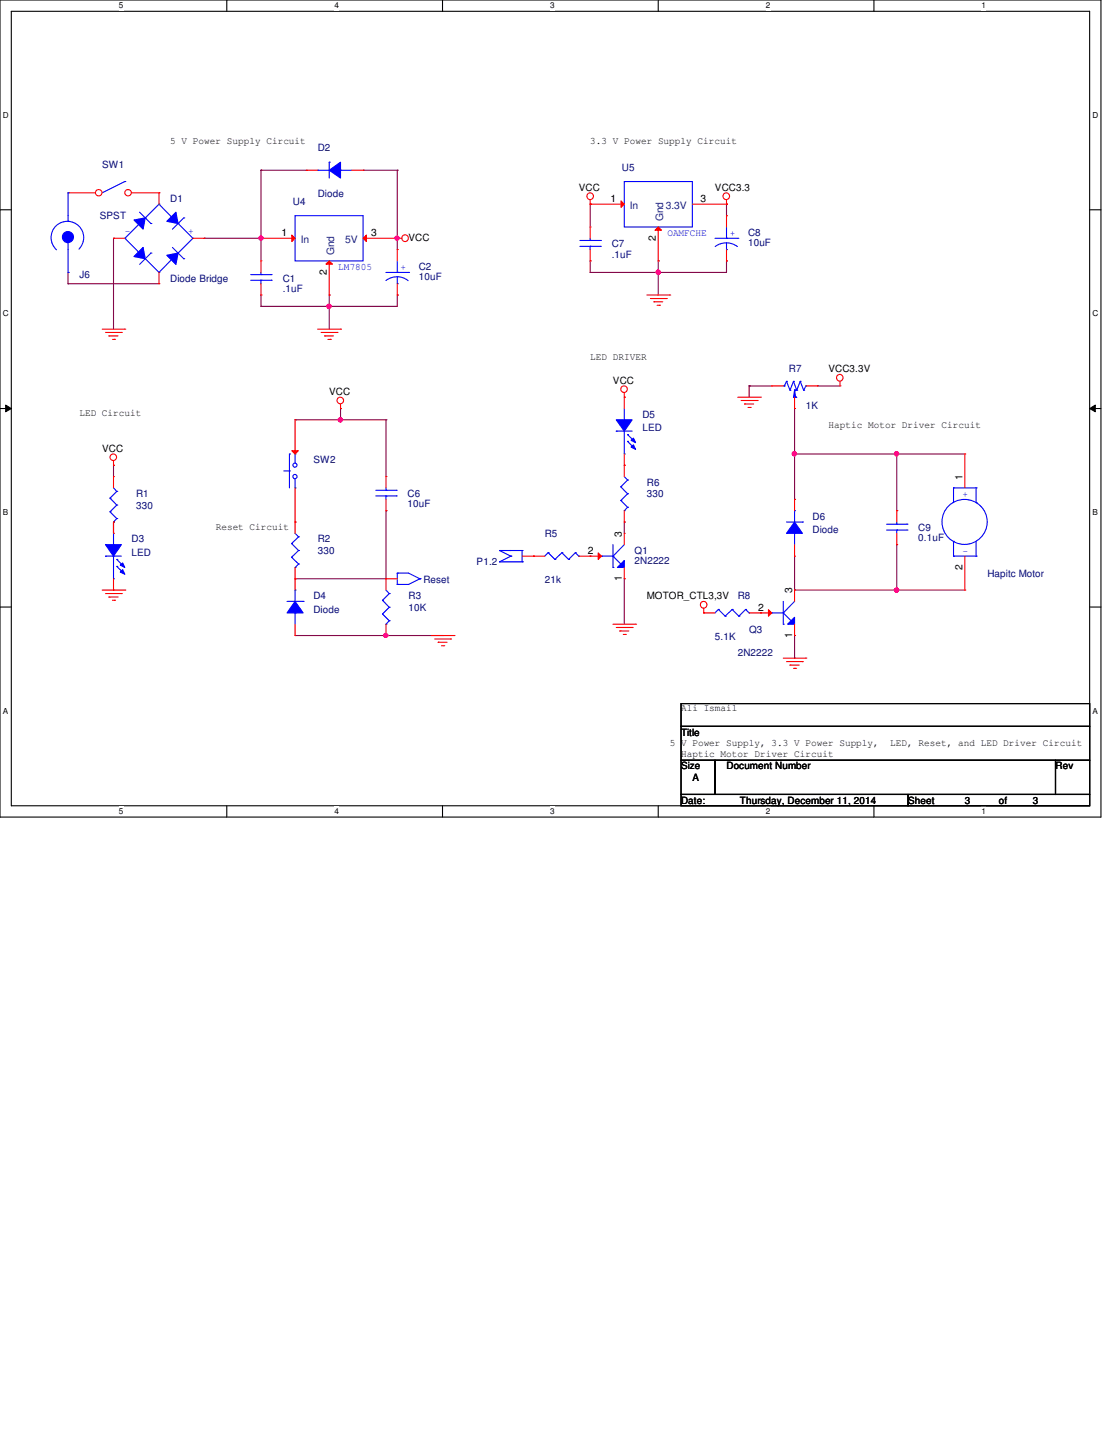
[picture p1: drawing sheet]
<svg xmlns="http://www.w3.org/2000/svg" width="216mm" height="279mm" viewBox="0 0 216 279" stroke-linecap="round" stroke-linejoin="round" font-family="sans-serif">
<path d="M0 0h214.3v159.1h-214.3zM2.2 2.2h209.9v154.7h-209.9z" fill="none" stroke="#000" stroke-width=".21"/>
<g fill="#fff">
<path d="M23.2 .2h.8v1.8h-.8z"/>
<path d="M23.2 157.1h.8v1.8h-.8z"/>
</g>
<path d="M44.2 0v2.2M44.2 156.9v2.2" fill="none" stroke="#000" stroke-width=".21"/>
<g fill="#fff">
<path d="M65.1 .2h.9v1.8h-.9z"/>
<path d="M65.1 157.1h.9v1.8h-.9z"/>
</g>
<path d="M86.1 0v2.2M86.1 156.9v2.2" fill="none" stroke="#000" stroke-width=".21"/>
<g fill="#fff">
<path d="M107.1 .2h.9v1.8h-.9z"/>
<path d="M107.1 157.1h.9v1.8h-.9z"/>
</g>
<path d="M128.1 0v2.2M128.1 156.9v2.2" fill="none" stroke="#000" stroke-width=".21"/>
<g fill="#fff">
<path d="M149.1 .2h.9v1.8h-.9z"/>
<path d="M149.1 157.1h.9v1.8h-.9z"/>
</g>
<path d="M170.1 0v2.2M170.1 156.9v2.2" fill="none" stroke="#000" stroke-width=".21"/>
<g fill="#fff">
<path d="M191.1 .2h.9v1.8h-.9z"/>
<path d="M191.1 157.1h.9v1.8h-.9z"/>
<path d="M.6 21.5h1.1v1.8h-1.1z"/>
<path d="M212.7 21.5h1.1v1.8h-1.1z"/>
<path d="M.6 60.2h1.1v1.7h-1.1z"/>
<path d="M212.7 60.2h1.1v1.7h-1.1z"/>
</g>
<path d="M0 40.9h2.2M212.1 40.9h2.2" fill="none" stroke="#000" stroke-width=".21"/>
<g fill="#fff">
<path d="M.6 98.8h1v1.8h-1z"/>
<path d="M212.7 98.8h1v1.8h-1z"/>
</g>
<path d="M0 79.5h2.2M212.1 79.5h2.2" fill="none" stroke="#000" stroke-width=".21"/>
<path d="M1.1 78.9l1.1 .6-1.1 .7zM212.1 79.5l1.1-.6v1.3z" fill="#000"/>
<path d="M1.1 78.9l1.1 .6-1.1 .7zM212.1 79.5l1.1-.6v1.3z" fill="none" stroke="#000" stroke-width=".19"/>
<g fill="#fff">
<path d="M.6 137.5h1v1.8h-1z"/>
<path d="M212.7 137.5h1v1.8h-1z"/>
</g>
<path d="M0 118.2h2.2M212.1 118.2h2.2" fill="none" stroke="#000" stroke-width=".21"/>
<path d="M50.8 57.4h.1M50.8 59.6h.1M50.8 57.4v2.2M50.8 59.6h13.3M121.5 101.6h.1M121.5 112.7h.1M121.5 101.6v2.2M121.5 112.7v8.8" fill="none" stroke="#800040" stroke-width=".21"/>
<circle cx="64" cy="59.6" r=".43" fill="#f0f"/>
<circle cx="64" cy="59.6" r=".43" fill="none" stroke="#f0f" stroke-width=".21"/>
<g fill="none" stroke="#800040" stroke-width=".21">
<path d="M50.8 33.1h.1M50.8 33.1v17.7M50.8 33.1h8.8M13.3 55.2h.1M13.3 53h.1M13.3 55.2h17.6M13.3 53v2.2M22.1 46.4h.1M22.1 46.4v17.7M39.8 46.4h.1M39.8 46.4h11M50.8 46.4h.1"/>
<path d="M64.1 57.4h.1M64.1 59.6h.1M64.1 57.4v6.7M77.3 57.4h.1M77.3 46.4h.1M77.3 46.4v2.2M77.3 57.4v2.2h-13.2"/>
</g>
<circle cx="50.8" cy="46.4" r=".42" fill="#f0f"/>
<circle cx="50.8" cy="46.4" r=".42" fill="none" stroke="#f0f" stroke-width=".21"/>
<path d="M70.7 33.1h.1M70.7 33.1h6.6M77.3 33.1h.1M77.3 33.1v13.3" fill="none" stroke="#800040" stroke-width=".21"/>
<circle cx="77.3" cy="46.4" r=".42" fill="#f0f"/>
<circle cx="77.3" cy="46.4" r=".42" fill="none" stroke="#f0f" stroke-width=".21"/>
<path d="M66.3 79.5h.1M66.3 79.5v2.2h-8.9M22.1 90.6h.1M22.1 90.6v2.2M57.4 81.7h.1M75.1 81.7h.1M75.1 99.4h.1M75.1 81.7v11.1M75.1 99.4v13.3h-17.7M22.1 101.6h.1M22.1 101.6v2.2M57.4 112.7h.1" fill="none" stroke="#800040" stroke-width=".21"/>
<circle cx="66.2" cy="81.7" r=".43" fill="#f0f"/>
<circle cx="66.2" cy="81.7" r=".43" fill="none" stroke="#f0f" stroke-width=".21"/>
<g fill="none" stroke="#800040" stroke-width=".21">
<path d="M114.9 39.8h.1M114.9 39.8v4.4M114.9 50.8h.1M114.9 53h.1M114.9 50.8v2.2M128.1 50.8h.1M128.1 53h.1M128.1 50.8v6.6M141.4 50.8h.1M141.4 50.8v2.2h-26.5M66.3 81.7h.1M66.3 81.7h8.8"/>
<path d="M57.4 123.7h17.7M75.1 123.7h.1"/>
</g>
<circle cx="128.1" cy="53" r=".43" fill="#f0f"/>
<circle cx="128.1" cy="53" r=".43" fill="none" stroke="#f0f" stroke-width=".21"/>
<path d="M141.4 39.8h.1M141.4 39.8v2.2M145.8 75.1h.1M145.8 75.1h4.4M145.8 75.1v2.2M159.1 75.1h.1M159.1 75.1h4.4M174.6 114.9h.1M174.6 106v8.9M75.1 123.7h11.1M86.2 123.7h.1" fill="none" stroke="#800040" stroke-width=".21"/>
<circle cx="75.1" cy="123.7" r=".42" fill="#f0f"/>
<circle cx="75.1" cy="123.7" r=".42" fill="none" stroke="#f0f" stroke-width=".21"/>
<path d="M154.7 79.5v8.9M154.7 88.4h.1M174.6 88.4h.1M174.6 99.4h.1M174.6 88.4h13.2M174.6 88.4v11M174.6 114.9h.1M174.6 114.9h13.2" fill="none" stroke="#800040" stroke-width=".21"/>
<circle cx="154.6" cy="88.3" r=".43" fill="#f0f"/>
<circle cx="154.6" cy="88.3" r=".43" fill="none" stroke="#f0f" stroke-width=".21"/>
<path d="M154.7 88.4h19.9M174.6 88.4h.1" fill="none" stroke="#800040" stroke-width=".21"/>
<circle cx="174.5" cy="88.3" r=".43" fill="#f0f"/>
<circle cx="174.5" cy="88.3" r=".43" fill="none" stroke="#f0f" stroke-width=".21"/>
<path d="M154.7 97.2h.1M154.7 88.4v8.8M154.7 114.9h.1M154.7 108.3v6.6M154.7 114.9h19.9M174.6 114.9h.1" fill="none" stroke="#800040" stroke-width=".21"/>
<circle cx="174.5" cy="114.9" r=".43" fill="#f0f"/>
<circle cx="174.5" cy="114.9" r=".43" fill="none" stroke="#f0f" stroke-width=".21"/>
<path d="M154.7 128.1h.1M154.7 123.7v4.4" fill="none" stroke="#800040" stroke-width=".21"/>
<g fill="none" stroke="#f00" stroke-width=".21">
<path d="M114.9 39.8h.1M114.9 38.9v.9M141.4 39.8h.1M141.4 38.9v.9M77.3 46.4h.1M77.3 46.4h.9M125.9 57.4h4.5M126.6 58.1h3.1M127.3 58.8h.1M127.3 58.8h1.7M127.9 59.4h.5M128.4 59.4h.1"/>
<path d="M129.7 58.1h.1M130.4 57.4h.1M19.9 64.1h4.4M20.5 64.7h3.1M21.2 65.4h.1M21.2 65.4h1.8M21.9 66.1h.4M22.3 66.1h.1M23.6 64.7h.1M24.3 64.1h.1M61.8 64.1h4.5M62.5 64.7h3.1"/>
<path d="M63.2 65.4h.1M63.2 65.4h1.7M63.8 66.1h.5M64.3 66.1h.1M65.6 64.7h.1M66.3 64.1h.1M66.3 79.5h.1M66.3 78.7v.8M121.5 77.3h.1M121.5 76.5v.8M143.6 77.3h4.4M144.3 78h3.1"/>
<path d="M144.9 78.7h.1M144.9 78.7h1.8M145.6 79.3h.4M146 79.3h.1M147.4 78h.1M148 77.3h.1M150.2 75.1h.1M150.2 75.1h2.3M154.7 79.5h.1M154.7 77.3v2.2M156.9 75.1h2.2M159.1 75.1h.1"/>
<path d="M163.5 75.1h.1M163.5 74.3v.8M22.1 90.6h.1M22.1 92.8h.1M22.1 89.7v.9M22.1 92.8v2.2M19.9 114.9h4.4M20.5 115.6h3.1M21.2 116.2h.1M21.2 116.2h1.8M21.9 116.9h.4M22.1 103.8h.1"/>
<path d="M22.1 101.6v2.2M22.3 116.9h.1M23.6 115.6h.1M24.3 114.9h.1M137 119.3h.1M137 118.4v.9M83.9 123.7h4.5M84.6 124.4h3.1M85.3 125.1h.1M85.3 125.1h1.7M85.9 125.7h.5M86.4 125.7h.1"/>
<path d="M87.7 124.4h.1M88.4 123.7h.1M119.3 121.5h4.4M120 122.2h3.1M120.6 122.9h.1M120.6 122.9h1.8M121.3 123.5h.5M121.8 123.5h.1M123.1 122.2h.1M123.7 121.5h.1M152.5 128.1h4.4M153.1 128.8h3.1"/>
<path d="M153.8 129.5h.1M153.8 129.5h1.8M154.5 130.1h.4M154.9 130.1h.1M156.2 128.8h.1M156.9 128.1h.1"/>
<circle cx="114.9" cy="38.2" r=".65"/>
<circle cx="141.4" cy="38.2" r=".65"/>
<circle cx="78.9" cy="46.4" r=".65"/>
<circle cx="66.2" cy="78" r=".64"/>
<circle cx="121.5" cy="75.8" r=".64"/>
<circle cx="163.5" cy="73.5" r=".65"/>
<circle cx="22.1" cy="89" r=".64"/>
<circle cx="137" cy="117.7" r=".65"/>
</g>
<path d="M132.6 137h79.5v4.4h-79.5zM132.6 141.4h79.5v6.6h-79.5zM132.6 148h6.6v6.7h-6.6zM132.6 154.7h44.2v2.2h-44.2zM139.2 148h66.3v6.7h-66.3zM176.8 154.7h35.3v2.2h-35.3zM205.5 148h6.6v6.7h-6.6z" fill="none" stroke="#000" stroke-width=".21"/>
<g fill="none" stroke="#00f" stroke-width=".21">
<path d="M30.9 39.8h.1M30.9 39.8l-2.6 2.6M30.9 39.8l2.7 2.6M24.3 46.4h.1M24.3 46.4l2.9 2.9M27.2 49.3h.1M27.2 43.5l-2.9 2.9M28.3 42.4h.1M28.3 50.4l2.6 2.6M30.9 53h.1M33.6 50.4h.1M33.6 48.2l2.2 2.2"/>
<path d="M33.6 50.4l-2.7 2.6M34.7 43.5h.1M34.7 43.5l2.8 2.9M35.8 50.4h.1M37.5 46.4h.1M37.5 46.4l-2.8 2.9M152.5 75.1h.2M152.7 75.1h.1M153.1 74.3h.1M153.1 74.3l.7 1.7M153.1 74.3l-.4 .8M153.8 76h.1"/>
<path d="M154.5 74.3h.1M154.5 77.3h.1M154.5 74.3l-.7 1.7M154.5 74.3l.6 1.7M154.5 77.3h.4M154.7 76h.1M154.7 76l-.2 1.3M154.7 76l.2 1.3M154.7 76v1.3M154.9 77.3h.1M155.1 76h.1M155.8 74.3h.1"/>
<path d="M155.8 74.3l-.7 1.7M155.8 74.3l.7 1.7M156.5 76h.1M156.9 75.1h.1M156.9 75.1l-.4 .9M21.4 97h.1M21.4 99.7h.1M21.4 97l1.3 1.3M21.4 99.7l1.3 1.3M22.1 95l.6 .7M22.7 95.7h.1M22.7 98.3h.1"/>
<path d="M22.7 95.7l-1.3 1.3M22.7 98.3l-1.3 1.4M22.1 101.6h.1M22.7 101h.1M22.7 101l-.6 .6"/>
</g>
<path d="M32.5 43.1l1.7-1.8 .5 2.2z" fill-rule="evenodd" fill="#00f"/>
<path d="M32.5 43.1l1.7-1.8 .5 2.2z" fill="none" stroke="#00f" stroke-width=".21"/>
<path d="M26.1 50l1.8-1.8 .4 2.2z" fill-rule="evenodd" fill="#00f"/>
<path d="M26.1 50l1.8-1.8 .4 2.2z" fill="none" stroke="#00f" stroke-width=".21"/>
<path d="M32.5 49.7l2.2-.4-.5 2.2z" fill-rule="evenodd" fill="#00f"/>
<path d="M32.5 49.7l2.2-.4-.5 2.2z" fill="none" stroke="#00f" stroke-width=".21"/>
<path d="M26.1 42.8l2.2-.4-.4 2.2z" fill-rule="evenodd" fill="#00f"/>
<g fill="none" stroke="#00f" stroke-width=".21">
<path d="M26.1 42.8l2.2-.4-.4 2.2zM27.2 41.3l2.2 2.2M29.4 43.5h.1M29.4 49.3h.1M29.4 49.3l-2.2 2.2M35.8 42.4h.1M35.8 42.4l-2.2 2.2M48.8 54.6h4M48.8 53.5h4M50.8 53.5h.1M50.8 54.6h.1M50.8 53v.5"/>
<path d="M50.8 54.6v.6M52.8 54.6h.1M52.8 53.5h.1M139.2 46.4h4.4M141.4 48.6h.1M141.4 46.4h.1M141.4 47.3l1.4 .3 .8 .4M141.4 47.3l-.9 .1-1.3 .6M141.4 44.2v2.2M141.4 47.3v1.3M143.6 46.4h.1M55.9 117.1h3.1"/>
<path d="M57.4 119.3h.1M57.4 114.9h.1M57.4 114.9v2.2M57.4 119.3v2.2M59 117.1h.1M97.2 107.2h.1M97.2 109.4h.1M97.2 107.2h4.4M97.2 109.4h4.4M97.2 107.2l2.2 1.1M99.4 108.3h.1M99.4 108.3l-2.2 1.1"/>
<path d="M101.6 107.2h.1M101.6 109.4h.1M101.6 107.2v2.2"/>
</g>
<g fill="none" stroke="#f00" stroke-width=".21">
<path d="M30.9 37.5h.1M30.9 37.5v2.3M22.1 46.4h.1M22.1 46.4h2.2M30.9 55.2h.1M30.9 53v2.2M37.5 46.4h2.3M39.8 46.4h.1M50.8 50.8h.1M50.8 57.4h.1M50.8 50.8v2.2M50.8 55.2v2.2"/>
<path d="M141.4 42h.1M141.4 50.8h.1M141.4 42v2.2M141.4 48.6v2.2M101.6 108.3h2.2M103.8 108.3h.1"/>
</g>
<path d="M57.4 117.1l1.6 2.2h-3.1z" fill-rule="evenodd" fill="#00f"/>
<path d="M154.7 99.4h.1M154.7 99.4v2.2M57.4 117.1l1.6 2.2h-3.1zM153.1 101.6h3.1M154.7 103.8h.1M154.7 103.8v2.2M156.2 101.6h.1" fill="none" stroke="#00f" stroke-width=".21"/>
<path d="M57.4 112.7h.1M57.4 112.7v2.2M57.4 123.7h.1M57.4 121.5v2.2" fill="none" stroke="#f00" stroke-width=".21"/>
<path d="M154.7 101.6l1.5 2.2h-3.1z" fill-rule="evenodd" fill="#00f"/>
<path d="M154.7 101.6l1.5 2.2h-3.1zM172.6 103.2h4M172.6 102.1h4M174.6 102.1h.1M174.6 103.2h.1M174.6 101.6v.5M174.6 103.2v.6M176.6 103.2h.1M176.6 102.1h.1" fill="none" stroke="#00f" stroke-width=".21"/>
<path d="M154.7 97.2h.1M154.7 97.2v2.2M174.6 99.4h.1M174.6 99.4v2.2M154.7 108.3h.1M154.7 106v2.3M174.6 106h.1M174.6 103.8v2.2" fill="none" stroke="#f00" stroke-width=".21"/>
<path d="M120.9 109.8l.6-.7v1.4h-1.3z" fill-rule="evenodd" fill="#00f"/>
<path d="M117.1 108.3h.1M117.1 108.3h2.2M119.3 108.3h.1M119.3 110.5h.1M119.3 108.3l1.6 1.5M119.3 106v4.5M120.9 109.8l.6-.7v1.4h-1.3zM120.9 109.8h.1M121.5 106l-2.2 2.3" fill="none" stroke="#00f" stroke-width=".21"/>
<path d="M121.5 103.8h.1M121.5 103.8v2.2" fill="none" stroke="#f00" stroke-width=".21"/>
<path d="M116.5 107.7l.6 .6-.6 .6z" fill="#f00"/>
<path d="M75.1 112.7h.1M75.1 112.7v2.2M114.9 108.3h.1M114.9 108.3h2.2M116.5 107.7l.6 .6-.6 .6zM121.5 112.7h.1M121.5 110.5v2.2M75.1 123.7h.1M75.1 121.5v2.2" fill="none" stroke="#f00" stroke-width=".21"/>
<g fill="none" stroke="#00f" stroke-width=".21">
<path d="M55.2 91.7h1.1M56.3 88.4h.1M56.3 91.7h.1M56.3 88.4v6.6M57.4 95h.1M57.4 88.4h.1M57.4 88.4v1.8M57.4 93.3v1.7M74.5 116.9h.1M74.5 119.5h.1M74.5 116.9l1.3 1.3M74.5 119.5l1.3 1.4"/>
<path d="M75.1 114.9l.7 .7M75.8 115.6h.1M75.8 118.2h.1M75.8 115.6l-1.3 1.3M75.8 118.2l-1.3 1.3M75.1 121.5h.1M75.8 120.9h.1M75.8 120.9l-.7 .6"/>
<circle cx="57.4" cy="92.8" r=".42"/>
<circle cx="57.4" cy="90.6" r=".4"/>
</g>
<path d="M56.8 87.8h1.3l-.7 .6z" fill="#f00"/>
<path d="M56.8 87.8h1.3l-.7 .6zM57.4 81.7h.1M57.4 81.7v6.7M57.4 95v6.6M57.4 101.6h.1" fill="none" stroke="#f00" stroke-width=".21"/>
<path d="M61.8 33.1h.1M61.8 33.1h2.3M64.1 31.6h.1M64.1 31.6v3.1M66.3 33.1h.1M66.3 33.1h2.2" fill="none" stroke="#00f" stroke-width=".21"/>
<path d="M64.1 33.1l2.2-1.5v3.1z" fill-rule="evenodd" fill="#00f"/>
<path d="M64.1 33.1l2.2-1.5v3.1zM121.5 35.3h13.3v8.9h-13.3z" fill="none" stroke="#00f" stroke-width=".21"/>
<path d="M59.6 33.1h.1M59.6 33.1h2.2M68.5 33.1h2.2M70.7 33.1h.1" fill="none" stroke="#f00" stroke-width=".21"/>
<path d="M120.9 39.1l.6 .7-.6 .6z" fill="#f00"/>
<path d="M114.9 39.8h.1M114.9 39.8h6.6M120.9 39.1l.6 .7-.6 .6z" fill="none" stroke="#f00" stroke-width=".21"/>
<path d="M127.5 44.8l.6-.6 .7 .6z" fill="#f00"/>
<path d="M134.8 39.8h6.6M141.4 39.8h.1M127.5 44.8l.6-.6 .7 .6zM128.1 50.8h.1M128.1 44.2v6.6" fill="none" stroke="#f00" stroke-width=".21"/>
<path d="M121.5 79.5v2.2M120 83.9h.1M120 83.9h3.1M121.5 81.7h.1M121.5 88.4h.1M121.5 83.9v4.5" fill="none" stroke="#00f" stroke-width=".21"/>
<path d="M120 81.7h3.1l-1.6 2.2z" fill-rule="evenodd" fill="#00f"/>
<path d="M120 81.7h3.1l-1.6 2.2z" fill="none" stroke="#00f" stroke-width=".21"/>
<path d="M122.9 87l.4-.4 .4 .9z" fill-rule="evenodd" fill="#00f"/>
<path d="M122.9 87l.4-.4 .4 .9z" fill="none" stroke="#00f" stroke-width=".21"/>
<path d="M122.9 85.7l.4-.4 .4 .9z" fill-rule="evenodd" fill="#00f"/>
<g fill="none" stroke="#00f" stroke-width=".21">
<path d="M24.3 35.3h.1M24.3 35.3l-4.4 2.2M75.1 53h4.4M77.3 55.2h.1M77.3 53h.1M77.3 53.9l1.4 .3 .8 .5M77.3 53.9l-.9 .1-1.3 .6M77.3 50.8v2.2M77.3 53.9v1.3M79.5 53h.1M112.9 48h4M112.9 46.8h4"/>
<path d="M114.9 46.8h.1M114.9 48h.1M114.9 46.4v.4M114.9 48v.6M116.9 48h.1M116.9 46.8h.1M73.2 96.6h3.9M73.2 95.5h3.9M75.1 95.5h.1M75.1 96.6h.1M75.1 95v.5M75.1 96.6v.6"/>
<path d="M77.1 96.6h.1M77.1 95.5h.1M122.2 84.6h.1M122.2 85.9h.1M122.2 84.6l1.3 1.3M122.2 85.9l1.3 1.4M122.9 85.7l.4-.4 .4 .9zM77.3 111.6h.1M77.3 113.8h.1M77.3 111.6v2.2M77.3 111.6h2.2l2.2 1.1M81.7 112.7h.1"/>
<path d="M81.7 112.7l-2.2 1.1h-2.2M106.7 107.6h.1M106.7 107.6l-.7 .7M106.7 107.6l1.3 1.3M108 108.9h.1M109.4 107.6h.1M109.4 107.6l-1.4 1.3M109.4 107.6l1.3 1.3M110.7 108.9h.1M112 107.6h.1M112 107.6l-1.3 1.3M112 107.6l.7 .7"/>
<path d="M112.7 108.3h.1"/>
</g>
<g fill="none" stroke="#f00" stroke-width=".21">
<path d="M77.3 48.6h.1M77.3 57.4h.1M77.3 48.6v2.2M77.3 55.2v2.2M114.9 44.2h.1M114.9 50.8h.1M114.9 44.2v2.2M114.9 48.6v2.2M121.5 77.3h.1M121.5 77.3v2.2M75.1 92.8h.1M75.1 99.4h.1"/>
<path d="M75.1 92.8v2.2M75.1 97.2v2.2M121.5 90.6h.1M121.5 88.4v2.2M75.1 112.7h.1M75.1 112.7h2.2M103.8 108.3h.1M103.8 108.3h2.2M112.7 108.3h2.2M114.9 108.3h.1"/>
</g>
<circle cx="19.2" cy="37.5" r=".63" fill="#fff"/>
<g fill="none" stroke="#f00" stroke-width=".21">
<path d="M13.3 37.5h.1M13.3 37.5h5.3"/>
<circle cx="19.2" cy="37.5" r=".63"/>
</g>
<circle cx="24.9" cy="37.5" r=".63" fill="#fff"/>
<g fill="none" stroke="#f00" stroke-width=".21">
<path d="M25.6 37.5h5.3M30.9 37.5h.1"/>
<circle cx="24.9" cy="37.5" r=".63"/>
</g>
<path d="M154 120.9l.7-.7v1.3h-1.4z" fill-rule="evenodd" fill="#00f"/>
<path d="M150.2 119.3h.1M150.2 119.3h2.3M152.5 119.3h.1M152.5 119.3l1.5 1.6M152.5 117.1v4.4M154.7 117.1l-2.2 2.2M152.5 121.5h.1M154 120.9l.7-.7v1.3h-1.4zM154 120.9h.1" fill="none" stroke="#00f" stroke-width=".21"/>
<path d="M154.7 114.9h.1M154.7 114.9v2.2" fill="none" stroke="#f00" stroke-width=".21"/>
<path d="M149.6 118.7l.6 .6-.6 .7z" fill="#f00"/>
<path d="M148 119.3h.1M148 119.3h2.2M149.6 118.7l.6 .6-.6 .7zM154.7 123.7h.1M154.7 121.5v2.2" fill="none" stroke="#f00" stroke-width=".21"/>
<path d="M13.3 37.5h.1M13.3 37.5v5.6M13.3 53h.1M13.3 43.1h.1M13.3 48.6v4.4M15.4 48.5a3.2 3.2 0 0 0-.1-4.5 3.2 3.2 0 0 0-4.5 .1 3.2 3.2 0 0 0 .2 4.5" fill="none" stroke="#00f" stroke-width=".21"/>
<circle cx="13.2" cy="46.2" r="1.08" fill="#00f"/>
<g fill="none" stroke="#00f" stroke-width=".21">
<path d="M13.3 47.1h.1M13.3 47.1v1.5M20.5 108.3h.1M20.5 108.3h3.1M22.1 106h.1M22.1 112.7h.1M22.1 103.8v2.2M22.1 108.3v4.4"/>
<circle cx="13.2" cy="46.2" r="1.08"/>
</g>
<path d="M20.5 106h3.1l-1.5 2.3z" fill-rule="evenodd" fill="#00f"/>
<path d="M20.5 106h3.1l-1.5 2.3z" fill="none" stroke="#00f" stroke-width=".21"/>
<path d="M23.9 110.9l.4 .9-.9-.4z" fill-rule="evenodd" fill="#00f"/>
<path d="M23.9 110.9l.4 .9-.9-.4z" fill="none" stroke="#00f" stroke-width=".21"/>
<path d="M23.4 110l.5-.4 .4 .9z" fill-rule="evenodd" fill="#00f"/>
<g fill="none" stroke="#00f" stroke-width=".21">
<path d="M57.4 42h13.3v8.8h-13.3zM120.9 94.8h.1M120.9 97.5h.1M120.9 94.8l1.3 1.3M120.9 97.5l1.3 1.3M121.5 99.4h.1M121.5 92.8l.7 .7M122.2 93.5h.1M122.2 96.1h.1M122.2 98.8h.1M122.2 93.5l-1.3 1.3M122.2 96.1l-1.3 1.4"/>
<path d="M122.2 98.8l-.7 .6M185.6 95h.1M185.6 95v2.9M185.6 95h4.4M190 95h.1M190 97.9h.1M190 95v2.9M22.7 108.9h.1M22.7 110.3h.1M22.7 108.9l1.4 1.4M22.7 110.3l1.4 1.3M23.4 110l.5-.4 .4 .9z"/>
<path d="M56.8 105.8h.1M56.8 108.5h.1M56.8 105.8l1.3 1.4M56.8 108.5l1.3 1.3M57.4 110.5h.1M57.4 103.8l.7 .7M58.1 104.5h.1M58.1 107.2h.1M58.1 109.8h.1M58.1 104.5l-1.3 1.3M58.1 107.2l-1.3 1.3M58.1 109.8l-.7 .7"/>
<path d="M139.9 118.7h.1M139.9 118.7l-.7 .6M139.9 118.7l1.3 1.3M141.2 120h.1M142.5 118.7h.1M142.5 118.7l-1.3 1.3M142.5 118.7l1.3 1.3M143.8 120h.1M145.2 118.7h.1M145.2 118.7l-1.4 1.3M145.2 118.7l.6 .6M145.8 119.3h.1"/>
<path d="M185.6 108.3h.1M185.6 105.4h.1M185.6 105.4v2.9M185.6 108.3h4.4M190 108.3h.1M190 105.4v2.9"/>
<circle cx="187.8" cy="101.6" r="4.4"/>
</g>
<g fill="none" stroke="#f00" stroke-width=".21">
<path d="M121.5 90.6h.1M121.5 90.6v2.2M121.5 99.4v2.2M187.8 88.4h.1M187.8 88.4v6.6M22.1 101.6h.1M22.1 114.9h.1M22.1 101.6v2.2M22.1 112.7v2.2M57.4 101.6h.1M57.4 112.7h.1M57.4 101.6v2.2"/>
<path d="M57.4 110.5v2.2M121.5 101.6h.1M137 119.3h.1M137 119.3h2.2M145.8 119.3h2.2M148 119.3h.1M187.8 114.9h.1M187.8 108.3v6.6"/>
</g>
<path d="M56.8 45.8l.6 .6-.6 .6z" fill="#f00"/>
<path d="M50.8 46.4h.1M50.8 46.4h6.6M56.8 45.8l.6 .6-.6 .6z" fill="none" stroke="#f00" stroke-width=".21"/>
<path d="M64.1 50.8l.6 .6h-1.2z" fill="#f00"/>
<path d="M64.1 50.8l.6 .6h-1.2zM64.1 57.4h.1M64.1 50.8v6.6" fill="none" stroke="#f00" stroke-width=".21"/>
<path d="M70.7 46.4l.6-.6v1.2z" fill="#f00"/>
<path d="M70.7 46.4l.6-.6v1.2zM70.7 46.4h6.6M77.3 46.4h.1" fill="none" stroke="#f00" stroke-width=".21"/>
<circle cx="64" cy="59.6" r=".43" fill="#f0f"/>
<circle cx="64" cy="59.6" r=".43" fill="none" stroke="#f0f" stroke-width=".21"/>
<circle cx="50.8" cy="46.4" r=".42" fill="#f0f"/>
<circle cx="50.8" cy="46.4" r=".42" fill="none" stroke="#f0f" stroke-width=".21"/>
<circle cx="77.3" cy="46.4" r=".42" fill="#f0f"/>
<circle cx="77.3" cy="46.4" r=".42" fill="none" stroke="#f0f" stroke-width=".21"/>
<circle cx="66.2" cy="81.7" r=".43" fill="#f0f"/>
<circle cx="66.2" cy="81.7" r=".43" fill="none" stroke="#f0f" stroke-width=".21"/>
<circle cx="128.1" cy="53" r=".43" fill="#f0f"/>
<circle cx="128.1" cy="53" r=".43" fill="none" stroke="#f0f" stroke-width=".21"/>
<circle cx="75.1" cy="123.7" r=".42" fill="#f0f"/>
<circle cx="75.1" cy="123.7" r=".42" fill="none" stroke="#f0f" stroke-width=".21"/>
<circle cx="154.6" cy="88.3" r=".43" fill="#f0f"/>
<circle cx="154.6" cy="88.3" r=".43" fill="none" stroke="#f0f" stroke-width=".21"/>
<circle cx="174.5" cy="88.3" r=".43" fill="#f0f"/>
<circle cx="174.5" cy="88.3" r=".43" fill="none" stroke="#f0f" stroke-width=".21"/>
<circle cx="174.5" cy="114.9" r=".43" fill="#f0f"/>
<circle cx="174.5" cy="114.9" r=".43" fill="none" stroke="#f0f" stroke-width=".21"/>
<g font-size="2">
<text x="118.9" y="39.3">1</text>
<text x="136.4" y="39.3">3</text>
<text x="54.8" y="45.9">1</text>
<text x="72.3" y="45.9">3</text>
<text x="127.7" y="46.9" transform="rotate(-90 127.7 46.9)">2</text>
<text x="63.6" y="53.5" transform="rotate(-90 63.6 53.5)">2</text>
<text x="187.4" y="93.4" transform="rotate(-90 187.4 93.4)">1</text>
<text x="114.4" y="107.8">2</text>
<text x="121.1" y="104.5" transform="rotate(-90 121.1 104.5)">3</text>
<text x="121.1" y="113.2" transform="rotate(-90 121.1 113.2)">1</text>
<text x="187.4" y="111" transform="rotate(-90 187.4 111)">2</text>
<text x="147.6" y="118.9">2</text>
<text x="154.2" y="115.5" transform="rotate(-90 154.2 115.5)">3</text>
<text x="154.2" y="124.2" transform="rotate(-90 154.2 124.2)">1</text>
</g>
<g font-size="2" fill="#004080">
<text x="122.6" y="40.7">In</text>
<text x="129.6" y="40.7">3.3V</text>
<text x="58.5" y="47.3">In</text>
<text x="67.2" y="47.3">5V</text>
<text x="129.1" y="43.1" transform="rotate(-90 129.1 43.1)">Gnd</text>
<text x="65" y="49.7" transform="rotate(-90 65 49.7)">Gnd</text>
</g>
<g font-size="1.9">
<text x="33.1" y="28">5 V Power Supply Circuit</text>
<text x="114.9" y="28">3.3 V Power Supply Circuit</text>
<text x="112.7" y="37.1">VCC</text>
<text x="139.2" y="37.1">VCC3.3</text>
<text x="79.5" y="46.9">VCC</text>
<text x="114.9" y="70">LED DRIVER</text>
<text x="64.1" y="76.9">VCC</text>
<text x="119.3" y="74.7">VCC</text>
<text x="161.3" y="72.5">VCC3.3V</text>
<text x="15.5" y="81.1">LED Circuit</text>
<text x="161.3" y="83.3">Haptic Motor Driver Circuit</text>
<text x="19.9" y="88">VCC</text>
<text x="42" y="103.2">Reset Circuit</text>
<text x="125.9" y="116.7">MOTOR_CTL3,3V</text>
<text x="132.6" y="138.5">Ali Ismail</text>
<text x="132.6" y="143.2">Title</text>
<text x="130.4" y="145.2">5 V Power Supply, 3.3 V Power Supply,</text>
<text x="132.6" y="147.4">Haptic Motor Driver Circuit</text>
<text x="132.6" y="149.8">Size</text>
<text x="141.4" y="149.8">Document Number</text>
<text x="173.3" y="145.2">LED, Reset, and LED Driver Circuit</text>
<text x="205.5" y="149.8">Rev</text>
<text x="134.8" y="152">A</text>
<text x="132.6" y="156.5">Date:</text>
<text x="144.1" y="156.5">Thursday, December 11, 2014</text>
<text x="176.8" y="156.5">Sheet</text>
<text x="187.8" y="156.5">3</text>
<text x="194.4" y="156.5">of</text>
<text x="201.1" y="156.5">3</text>
</g>
<g font-size="1.9" fill="#000080">
<text x="61.8" y="29.4">D2</text>
<text x="19.9" y="32.7">SW1</text>
<text x="121.1" y="33.4">U5</text>
<text x="33.1" y="39.3">D1</text>
<text x="57" y="40">U4</text>
<text x="61.8" y="38.4">Diode</text>
<text x="19.4" y="42.7">SPST</text>
<text x="145.6" y="46">C8</text>
<text x="145.6" y="48">10uF</text>
<text x="81.5" y="52.6">C2</text>
<text x="119.1" y="50.2">.1uF</text>
<text x="119.1" y="48.2">C7</text>
<text x="15.5" y="54.1">J6</text>
<text x="33.1" y="54.8">Diode Bridge</text>
<text x="55" y="56.8">.1uF</text>
<text x="55" y="54.8">C1</text>
<text x="81.5" y="54.6">10uF</text>
<text x="153.6" y="72.5">R7</text>
<text x="125.1" y="81.3">D5</text>
<text x="125.1" y="84">LED</text>
<text x="156.9" y="79.5">1K</text>
<text x="61" y="90.2">SW2</text>
<text x="125.9" y="94.6">R6</text>
<text x="26.5" y="96.8">R1</text>
<text x="26.5" y="99">330</text>
<text x="79.3" y="98.8">10uF</text>
<text x="79.3" y="96.8">C6</text>
<text x="125.9" y="96.8">330</text>
<text x="158.2" y="101.2">D6</text>
<text x="25.6" y="105.6">D3</text>
<text x="61.8" y="105.6">R2</text>
<text x="61.8" y="107.8">330</text>
<text x="106" y="104.5">R5</text>
<text x="123.5" y="107.8">Q1</text>
<text x="158.2" y="103.8">Diode</text>
<text x="178.8" y="105.4">0.1uF</text>
<text x="178.8" y="103.4">C9</text>
<text x="25.6" y="108.3">LED</text>
<text x="82.4" y="113.6">Reset</text>
<text x="92.8" y="110.1">P1.2</text>
<text x="106" y="113.6">21k</text>
<text x="123.5" y="109.8">2N2222</text>
<text x="192.2" y="112.3">Hapitc Motor</text>
<text x="61" y="116.7">D4</text>
<text x="61" y="119.3">Diode</text>
<text x="79.5" y="116.7">R3</text>
<text x="79.5" y="118.9">10K</text>
<text x="143.6" y="116.7">R8</text>
<text x="139.2" y="124.6">5.1K</text>
<text x="145.8" y="123.3">Q3</text>
<text x="143.6" y="127.7">2N2222</text>
</g>
<g font-size="1.9" fill="#00f">
<text x="24.3" y="45.5">-</text>
<text x="36.7" y="45.5">+</text>
<text x="129.9" y="45.9">OAMFCHE</text>
<text x="142.1" y="45.9">+</text>
<text x="65.8" y="52.6">LM7805</text>
<text x="78" y="52.6">+</text>
<text x="187.4" y="96.8">+</text>
<text x="187.4" y="107.8">-</text>
</g>
<g font-size="1.6">
<text x="23.2" y="1.7">5</text>
<text x="65.1" y="1.7">4</text>
<text x="107.1" y="1.7">3</text>
<text x="149.1" y="1.7">2</text>
<text x="191.1" y="1.7">1</text>
<text x=".6" y="22.9">D</text>
<text x="212.7" y="22.9">D</text>
<text x=".6" y="61.6">C</text>
<text x="212.7" y="61.6">C</text>
<text x=".6" y="100.3">B</text>
<text x="212.7" y="100.3">B</text>
<text x=".6" y="138.9">A</text>
<text x="212.7" y="138.9">A</text>
<text x="23.2" y="158.5">5</text>
<text x="65.1" y="158.5">4</text>
<text x="107.1" y="158.5">3</text>
<text x="149.1" y="158.5">2</text>
<text x="191.1" y="158.5">1</text>
</g>
</svg>
